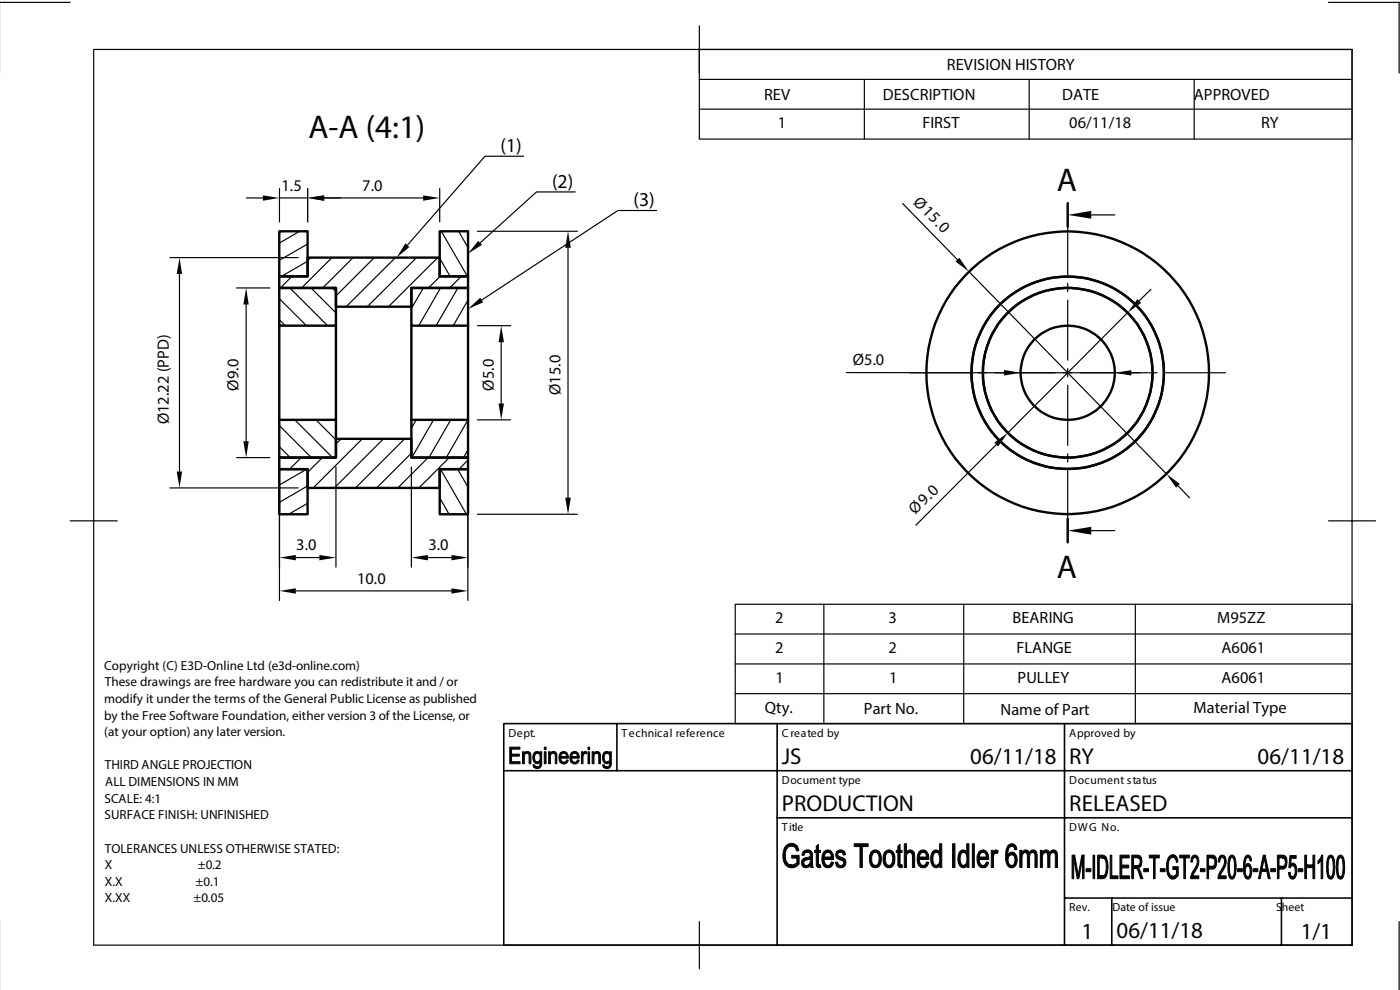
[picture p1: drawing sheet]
<svg xmlns="http://www.w3.org/2000/svg" width="297mm" height="210mm" viewBox="0 0 297 210" stroke-linecap="round" stroke-linejoin="round" font-family="sans-serif">
<!-- layer: Layer 1 -->
<g fill="none" stroke="#050504" stroke-width=".51">
<path d="M59.2 58.6h6.1v-4h28v4h6v2.5h-12v4h-16v-4h-12.1zM59.2 49.1h6.1v9.5h-6.1zM93.3 49.1h6v9.5h-6zM59.2 69.1v20M59.2 61.1h12.1v8h-12.1zM71.3 69.1v20M87.3 69.1v20M87.3 61.1h12v8h-12zM99.3 69.1v20M59.2 97.1h12.1v-4h16v4h12v2.4h-6v4h-28v-4h-6.1zM59.2 89.1h12.1v8h-12.1zM59.2 99.5h6.1v9.6h-6.1z"/>
<path d="M87.3 89.1h12v8h-12zM93.3 99.5h6v9.6h-6z"/>
<circle cx="226.5" cy="79.1" r="20.4"/>
<circle cx="226.5" cy="79.1" r="18"/>
<circle cx="226.5" cy="79.1" r="10"/>
<circle cx="226.5" cy="79.1" r="30"/>
</g>
<path d="M-.1 .5h15M19.9 10.5h266.9v190h-266.9zM148.4 5.5v10M281.8 .5h15v15M14.9 110.5h10M281.8 110.5h10M148.4 195.5v10M296.8 195.5v14.6" fill="none" stroke="#050504" stroke-width=".25"/>
<path d="M106.9 153.5h179.9v47h-179.9zM130.9 153.5v10M164.9 153.5v47M225.8 153.5v47M106.9 163.5h179.9M164.9 173.5h121.9M225.8 190.5h61M235.9 190.5v10M271.8 190.5v10" fill="none" stroke="#050504" stroke-width=".34"/>
<path d="M229.5 181.4h.5l-.4 .8-.7 4.2h-.4z" fill-rule="evenodd" fill="#050504"/>
<path d="M229.5 181.4h.5l-.4 .8-.7 4.2h-.4zM230 181.4v5h-.4v-4.2z" fill="none" stroke="#050504" stroke-width=".21"/>
<path d="M229.8 181.4v5" fill="none" stroke="#050504" stroke-width=".34"/>
<path d="M227.4 181.4h.6l-.2 .8v4.2h-.4z" fill-rule="evenodd" fill="#050504"/>
<path d="M227.4 181.4h.6l-.2 .8v4.2h-.4z" fill="none" stroke="#050504" stroke-width=".21"/>
<path d="M228 181.4l.7 4.3-.2 .7-.7-4.2z" fill-rule="evenodd" fill="#050504"/>
<path d="M228 181.4l.7 4.3-.2 .7-.7-4.2zM231.9 181.4h.3v5h-.3z" fill="none" stroke="#050504" stroke-width=".21"/>
<path d="M230.4 184.3h1v.6h-1z" fill-rule="evenodd" fill="#050504" stroke="#050504" stroke-width=".21"/>
<path d="M232.1 181.4v5" fill="none" stroke="#050504" stroke-width=".34"/>
<path d="M233.7 182l1-.1 .4 1.6-.1 1.2-.2 1-.1 .1h-1.5h.5a.94 .94 0 0 0 .9-1.2l.1-.6a1.84 1.84 0 0 0-.7-2z" fill-rule="evenodd" fill="#050504"/>
<path d="M233.7 182l1-.1 .4 1.6-.1 1.2-.2 1-.1 .1h-1.5h.5a.94 .94 0 0 0 .9-1.2l.1-.6a1.84 1.84 0 0 0-.7-2z" fill="none" stroke="#050504" stroke-width=".21"/>
<path d="M232.9 181.4h1.3l.5 .5-1.5 .1v3.8h1.5l-.2 .3-.5 .3h-1.1z" fill-rule="evenodd" fill="#050504"/>
<path d="M232.9 181.4h1.3l.5 .5-1.5 .1v3.8h1.5l-.2 .3-.5 .3h-1.1z" fill="none" stroke="#050504" stroke-width=".21"/>
<path d="M235.5 181.4h.4v4.4h1.3v.6h-1.7z" fill-rule="evenodd" fill="#050504"/>
<path d="M235.5 181.4h.4v4.4h1.3v.6h-1.7z" fill="none" stroke="#050504" stroke-width=".21"/>
<path d="M237.6 181.4h1.9v.6h-1.5v1.5h1.5v.6h-1.5v1.7h1.6v.6h-2z" fill-rule="evenodd" fill="#050504"/>
<path d="M237.6 181.4h1.9v.6h-1.5v1.5h1.5v.6h-1.5v1.7h1.6v.6h-2z" fill="none" stroke="#050504" stroke-width=".21"/>
<path d="M240.9 184.2l.6-.1 .2 .3 .8 2h-.5l-.3-1a1.2 1.2 0 0 0-.8-1.2z" fill-rule="evenodd" fill="#050504"/>
<path d="M240.9 184.2l.6-.1 .2 .3 .8 2h-.5l-.3-1a1.2 1.2 0 0 0-.8-1.2z" fill="none" stroke="#050504" stroke-width=".21"/>
<path d="M241.3 181.9h.8l.2 1-.2 .7h-1.6h.7a.87 .87 0 0 0 .7-.8 .87 .87 0 0 0-.6-.9z" fill-rule="evenodd" fill="#050504"/>
<path d="M241.3 181.9h.8l.2 1-.2 .7h-1.6h.7a.87 .87 0 0 0 .7-.8 .87 .87 0 0 0-.6-.9z" fill="none" stroke="#050504" stroke-width=".21"/>
<path d="M240.1 181.4h1.5l.5 .5h-1.6v1.7h1.6l-.6 .5-1 .1v2.2h-.4z" fill-rule="evenodd" fill="#050504"/>
<path d="M240.1 181.4h1.5l.5 .5h-1.6v1.7h1.6l-.6 .5-1 .1v2.2h-.4z" fill="none" stroke="#050504" stroke-width=".21"/>
<path d="M242.6 184.3h1v.6h-1z" fill-rule="evenodd" fill="#050504" stroke="#050504" stroke-width=".21"/>
<path d="M243.8 181.4h2.1v.6h-.9v4.4h-.3v-4.4h-.9z" fill-rule="evenodd" fill="#050504"/>
<path d="M243.8 181.4h2.1v.6h-.9v4.4h-.3v-4.4h-.9z" fill="none" stroke="#050504" stroke-width=".21"/>
<path d="M246.1 184.3h1.1v.6h-1.1z" fill-rule="evenodd" fill="#050504" stroke="#050504" stroke-width=".21"/>
<path d="M248.8 183.8h1.2l-.1 2a1.08 1.08 0 0 1-1 .7 1.08 1.08 0 0 1-1-.6l1.2-.1 .5-.4v-1h-.8z" fill-rule="evenodd" fill="#050504"/>
<path d="M248.8 183.8h1.2l-.1 2a1.08 1.08 0 0 1-1 .7 1.08 1.08 0 0 1-1-.6l1.2-.1 .5-.4v-1h-.8z" fill="none" stroke="#050504" stroke-width=".21"/>
<path d="M248.8 181.9h.8l.3 .9-.3 .2-.3-.9z" fill-rule="evenodd" fill="#050504"/>
<path d="M248.8 181.9h.8l.3 .9-.3 .2-.3-.9z" fill="none" stroke="#050504" stroke-width=".21"/>
<path d="M248.1 181.6a.93 .93 0 0 1 1.5 .3h-.8a1.7 1.7 0 0 0-1 2 1.68 1.68 0 0 0 1 2h-.9l-.4-1v-1.8z" fill-rule="evenodd" fill="#050504"/>
<path d="M248.1 181.6a.93 .93 0 0 1 1.5 .3h-.8a1.7 1.7 0 0 0-1 2 1.68 1.68 0 0 0 1 2h-.9l-.4-1v-1.8z" fill="none" stroke="#050504" stroke-width=".21"/>
<path d="M250.3 181.4h2.1v.6h-.9v4.4h-.4v-4.4h-.8z" fill-rule="evenodd" fill="#050504"/>
<path d="M250.3 181.4h2.1v.6h-.9v4.4h-.4v-4.4h-.8z" fill="none" stroke="#050504" stroke-width=".21"/>
<path d="M253.5 181.9h.6a4 4 0 0 1-.9 3.6l-.2 .3h1.3v.6h-1.7l.2-1.2 .8-1.3a1.55 1.55 0 0 0 0-2z" fill-rule="evenodd" fill="#050504"/>
<path d="M253.5 181.9h.6a4 4 0 0 1-.9 3.6l-.2 .3h1.3v.6h-1.7l.2-1.2 .8-1.3a1.55 1.55 0 0 0 0-2z" fill="none" stroke="#050504" stroke-width=".21"/>
<path d="M253 181.5a.71 .71 0 0 1 1.1 .4h-.8l-.3 .5v.5l-.4-.1 .1-.6z" fill-rule="evenodd" fill="#050504"/>
<path d="M253 181.5a.71 .71 0 0 1 1.1 .4h-.8l-.3 .5v.5l-.4-.1 .1-.6z" fill="none" stroke="#050504" stroke-width=".21"/>
<path d="M254.7 184.3h.9v.6h-.9z" fill-rule="evenodd" fill="#050504" stroke="#050504" stroke-width=".21"/>
<path d="M257.1 182l.9-.1 .1 .5-.2 1.4h-1.5h.7a.95 .95 0 0 0 .7-.9 .95 .95 0 0 0-.6-.9z" fill-rule="evenodd" fill="#050504"/>
<path d="M257.1 182l.9-.1 .1 .5-.2 1.4h-1.5h.7a.95 .95 0 0 0 .7-.9 .95 .95 0 0 0-.6-.9z" fill="none" stroke="#050504" stroke-width=".21"/>
<path d="M256.1 181.4h1.2l.4 .2 .3 .3-1.6 .1v1.8h1.5l-.4 .5-1.1 .1v2h-.3z" fill-rule="evenodd" fill="#050504"/>
<path d="M256.1 181.4h1.2l.4 .2 .3 .3-1.6 .1v1.8h1.5l-.4 .5-1.1 .1v2h-.3z" fill="none" stroke="#050504" stroke-width=".21"/>
<path d="M259.3 181.9h.6a4 4 0 0 1-.9 3.6l-.2 .3h1.3v.6h-1.7l.2-1 .8-1.5a1.55 1.55 0 0 0 0-2z" fill-rule="evenodd" fill="#050504"/>
<path d="M259.3 181.9h.6a4 4 0 0 1-.9 3.6l-.2 .3h1.3v.6h-1.7l.2-1 .8-1.5a1.55 1.55 0 0 0 0-2z" fill="none" stroke="#050504" stroke-width=".21"/>
<path d="M258.8 181.5a.71 .71 0 0 1 1.1 .4h-.8l-.3 1-.4-.1 .1-.6z" fill-rule="evenodd" fill="#050504"/>
<path d="M258.8 181.5a.71 .71 0 0 1 1.1 .4h-.8l-.3 1-.4-.1 .1-.6z" fill="none" stroke="#050504" stroke-width=".21"/>
<path d="M261.3 181.9l.7 .1 .2 1.3v1.5a1.66 1.66 0 0 1-.8 1.7l-.5-.2-.1-.3h.5a1.77 1.77 0 0 0 .6-1.8v-.5a2.46 2.46 0 0 0-.4-1.8z" fill-rule="evenodd" fill="#050504"/>
<path d="M261.3 181.9l.7 .1 .2 1.3v1.5a1.66 1.66 0 0 1-.8 1.7l-.5-.2-.1-.3h.5a1.77 1.77 0 0 0 .6-1.8v-.5a2.46 2.46 0 0 0-.4-1.8z" fill="none" stroke="#050504" stroke-width=".21"/>
<path d="M261 181.5l.5-.1 .4 .5h-.6a1.97 1.97 0 0 0-.5 2 2.66 2.66 0 0 0 .5 2.1h-.5l-.3-1.3v-2l.3-.9z" fill-rule="evenodd" fill="#050504"/>
<path d="M261 181.5l.5-.1 .4 .5h-.6a1.97 1.97 0 0 0-.5 2 2.66 2.66 0 0 0 .5 2.1h-.5l-.3-1.3v-2l.3-.9z" fill="none" stroke="#050504" stroke-width=".21"/>
<path d="M262.5 184.3h1v.6h-1z" fill-rule="evenodd" fill="#050504" stroke="#050504" stroke-width=".21"/>
<path d="M264.7 183.7l.6-.1 .2 .7v.9l-.2 .8h-.6a1.67 1.67 0 0 0 .3-2.1z" fill-rule="evenodd" fill="#050504"/>
<path d="M264.7 183.7l.6-.1 .2 .7v.9l-.2 .8h-.6a1.67 1.67 0 0 0 .3-2.1z" fill="none" stroke="#050504" stroke-width=".21"/>
<path d="M264.4 183.3l.5-.1 .4 .4-1.2 .2z" fill-rule="evenodd" fill="#050504"/>
<path d="M264.4 183.3l.5-.1 .4 .4-1.2 .2z" fill="none" stroke="#050504" stroke-width=".21"/>
<path d="M264.1 181.9h.6a1.48 1.48 0 0 0-.6 1.5v.4h.3a1.7 1.7 0 0 0 .2 2.2h.7a.7 .7 0 0 1-.8 .5 .7 .7 0 0 1-.5-.7l-.2-2.5z" fill-rule="evenodd" fill="#050504"/>
<path d="M264.1 181.9h.6a1.48 1.48 0 0 0-.6 1.5v.4h.3a1.7 1.7 0 0 0 .2 2.2h.7a.7 .7 0 0 1-.8 .5 .7 .7 0 0 1-.5-.7l-.2-2.5z" fill="none" stroke="#050504" stroke-width=".21"/>
<path d="M264.4 181.5a.81 .81 0 0 1 .9 .1 .81 .81 0 0 1 .2 .9l-.3 .2-.1-.5-.3-.3h-.7z" fill-rule="evenodd" fill="#050504"/>
<path d="M264.4 181.5a.81 .81 0 0 1 .9 .1 .81 .81 0 0 1 .2 .9l-.3 .2-.1-.5-.3-.3h-.7z" fill="none" stroke="#050504" stroke-width=".21"/>
<path d="M265.8 184.3h1v.6h-1z" fill-rule="evenodd" fill="#050504" stroke="#050504" stroke-width=".21"/>
<path d="M268 181.4h.4l-.7 3 1.1 .5h-1.2l-.2 1.5h-.4z" fill-rule="evenodd" fill="#050504"/>
<path d="M268 181.4h.4l-.7 3 1.1 .5h-1.2l-.2 1.5h-.4z" fill="none" stroke="#050504" stroke-width=".21"/>
<path d="M268.4 181.4l1.1 5h-.5l-.2-1.5-1.1-.5h.9l-.4-2.5z" fill-rule="evenodd" fill="#050504"/>
<path d="M268.4 181.4l1.1 5h-.5l-.2-1.5-1.1-.5h.9l-.4-2.5z" fill="none" stroke="#050504" stroke-width=".21"/>
<path d="M269.6 184.3h1v.6h-1z" fill-rule="evenodd" fill="#050504" stroke="#050504" stroke-width=".21"/>
<path d="M272 182l.9-.1 .1 .6-.1 1.3h-1.6h.7a.99 .99 0 0 0 .7-.8 .99 .99 0 0 0-.3-1z" fill-rule="evenodd" fill="#050504"/>
<path d="M272 182l.9-.1 .1 .6-.1 1.3h-1.6h.7a.99 .99 0 0 0 .7-.8 .99 .99 0 0 0-.3-1z" fill="none" stroke="#050504" stroke-width=".21"/>
<path d="M271 181.4h1.3l.4 .2 .2 .3-1.6 .1v1.8h1.6l-.5 .5-1.1 .1v2h-.3z" fill-rule="evenodd" fill="#050504"/>
<path d="M271 181.4h1.3l.4 .2 .2 .3-1.6 .1v1.8h1.6l-.5 .5-1.1 .1v2h-.3z" fill="none" stroke="#050504" stroke-width=".21"/>
<path d="M273.3 185.1l.4-.1 .1 .6 .2 .3 .8 .1a.72 .72 0 0 1-.8 .5 .72 .72 0 0 1-.5-.8z" fill-rule="evenodd" fill="#050504"/>
<path d="M273.3 185.1l.4-.1 .1 .6 .2 .3 .8 .1a.72 .72 0 0 1-.8 .5 .72 .72 0 0 1-.5-.8z" fill="none" stroke="#050504" stroke-width=".21"/>
<path d="M274.2 183.6h.7l.2 .8-.2 1.4-.1 .2h-.6a1.51 1.51 0 0 0 .4-2z" fill-rule="evenodd" fill="#050504"/>
<path d="M274.2 183.6h.7l.2 .8-.2 1.4-.1 .2h-.6a1.51 1.51 0 0 0 .4-2z" fill="none" stroke="#050504" stroke-width=".21"/>
<path d="M273.8 183.3l.6-.2 .4 .3z" fill="#050504"/>
<path d="M273.8 183.3l.6-.2 .4 .3z" fill="none" stroke="#050504" stroke-width=".21"/>
<path d="M273.7 181.5h1.3v.6h-1.1l-.1 1.3h1l.1 .2h-.9l-.3 .5-.3-.1z" fill-rule="evenodd" fill="#050504"/>
<path d="M273.7 181.5h1.3v.6h-1.1l-.1 1.3h1l.1 .2h-.9l-.3 .5-.3-.1z" fill="none" stroke="#050504" stroke-width=".21"/>
<path d="M275.4 184.3h1v.6h-1z" fill-rule="evenodd" fill="#050504" stroke="#050504" stroke-width=".21"/>
<path d="M278.5 181.4h.4v5h-.4v-2.3l-1.3-.6h1.3z" fill-rule="evenodd" fill="#050504"/>
<path d="M278.5 181.4h.4v5h-.4v-2.3l-1.3-.6h1.3z" fill="none" stroke="#050504" stroke-width=".21"/>
<path d="M276.8 181.4h.4v2.1l1.3 .6h-1.3v2.3h-.4z" fill-rule="evenodd" fill="#050504"/>
<path d="M276.8 181.4h.4v2.1l1.3 .6h-1.3v2.3h-.4z" fill="none" stroke="#050504" stroke-width=".21"/>
<path d="M279.6 182.6l.2-.2 .5 .1-.7 .7z" fill-rule="evenodd" fill="#050504"/>
<path d="M279.6 182.6l.2-.2 .5 .1-.7 .7z" fill="none" stroke="#050504" stroke-width=".21"/>
<path d="M280.4 181.4h.2v5h-.3v-3.9l-.5-.1z" fill-rule="evenodd" fill="#050504"/>
<path d="M280.4 181.4h.2v5h-.3v-3.9l-.5-.1z" fill="none" stroke="#050504" stroke-width=".21"/>
<path d="M282.3 181.9h.6l.2 .5v2.3a1.91 1.91 0 0 1-.7 1.8h-.3l-.4-.5h.6a1.77 1.77 0 0 0 .6-1.8v-.5a2.09 2.09 0 0 0-.6-1.8z" fill-rule="evenodd" fill="#050504"/>
<path d="M282.3 181.9h.6l.2 .5v2.3a1.91 1.91 0 0 1-.7 1.8h-.3l-.4-.5h.6a1.77 1.77 0 0 0 .6-1.8v-.5a2.09 2.09 0 0 0-.6-1.8z" fill="none" stroke="#050504" stroke-width=".21"/>
<path d="M281.9 181.5l.6-.1 .4 .5h-.6a1.98 1.98 0 0 0-.6 1.9v.3a2.09 2.09 0 0 0 .6 1.9h-.6l-.2-1.1v-2z" fill-rule="evenodd" fill="#050504"/>
<path d="M281.9 181.5l.6-.1 .4 .5h-.6a1.98 1.98 0 0 0-.6 1.9v.3a2.09 2.09 0 0 0 .6 1.9h-.6l-.2-1.1v-2z" fill="none" stroke="#050504" stroke-width=".21"/>
<path d="M284.4 181.9h.6l.1 .5 .1 2.3a1.91 1.91 0 0 1-.7 1.8h-.3l-.4-.5h.6a1.77 1.77 0 0 0 .5-1.8v-.5a2.09 2.09 0 0 0-.5-1.8z" fill-rule="evenodd" fill="#050504"/>
<path d="M284.4 181.9h.6l.1 .5 .1 2.3a1.91 1.91 0 0 1-.7 1.8h-.3l-.4-.5h.6a1.77 1.77 0 0 0 .5-1.8v-.5a2.09 2.09 0 0 0-.5-1.8z" fill="none" stroke="#050504" stroke-width=".21"/>
<path d="M284 181.5l.5-.1 .5 .5h-.6a1.98 1.98 0 0 0-.6 1.9v.3a1.92 1.92 0 0 0 .6 1.9h-.6l-.3-1.1 .1-2.2z" fill-rule="evenodd" fill="#050504"/>
<path d="M284 181.5l.5-.1 .5 .5h-.6a1.98 1.98 0 0 0-.6 1.9v.3a1.92 1.92 0 0 0 .6 1.9h-.6l-.3-1.1 .1-2.2z" fill="none" stroke="#050504" stroke-width=".21"/>
<path d="M168 181.4h1.5v1.9l-.1 .2a1.84 1.84 0 0 1-2.7 .1l1.6-.1 .8-.5v-1h-1.1z" fill-rule="evenodd" fill="#050504"/>
<path d="M168 181.4h1.5v1.9l-.1 .2a1.84 1.84 0 0 1-2.7 .1l1.6-.1 .8-.5v-1h-1.1z" fill="none" stroke="#050504" stroke-width=".21"/>
<path d="M168 179.5l1.1-.1 .4 1-.5 .1-.5-.9z" fill-rule="evenodd" fill="#050504"/>
<path d="M168 179.5l1.1-.1 .4 1-.5 .1-.5-.9z" fill="none" stroke="#050504" stroke-width=".21"/>
<path d="M166.7 179.4a1.59 1.59 0 0 1 2.4 0l-1.1 .1a1.6 1.6 0 0 0-1.4 2 1.56 1.56 0 0 0 1.4 2l-1.3 .1a3.7 3.7 0 0 1 0-4.2z" fill-rule="evenodd" fill="#050504"/>
<path d="M166.7 179.4a1.59 1.59 0 0 1 2.4 0l-1.1 .1a1.6 1.6 0 0 0-1.4 2 1.56 1.56 0 0 0 1.4 2l-1.3 .1a3.7 3.7 0 0 1 0-4.2z" fill="none" stroke="#050504" stroke-width=".21"/>
<path d="M171 183.6h.9z" fill="#050504"/>
<path d="M171 183.6h.9z" fill="none" stroke="#050504" stroke-width=".21"/>
<path d="M170.5 182.1l1.4 .1-.6 .2a.63 .63 0 0 0-.8 .4 .63 .63 0 0 0 .5 .8h.9a1.06 1.06 0 0 1-1.7 .1 1.06 1.06 0 0 1 .3-1.6z" fill-rule="evenodd" fill="#050504"/>
<path d="M170.5 182.1l1.4 .1-.6 .2a.63 .63 0 0 0-.8 .4 .63 .63 0 0 0 .5 .8h.9a1.06 1.06 0 0 1-1.7 .1 1.06 1.06 0 0 1 .3-1.6z" fill="none" stroke="#050504" stroke-width=".21"/>
<path d="M170.2 180.9l1.1-.1a.72 .72 0 0 0-.8 .7l-.4-.1z" fill-rule="evenodd" fill="#050504"/>
<path d="M170.2 180.9l1.1-.1a.72 .72 0 0 0-.8 .7l-.4-.1z" fill="none" stroke="#050504" stroke-width=".21"/>
<path d="M170.4 180.7a1.14 1.14 0 0 1 1.3-.3 1.14 1.14 0 0 1 .7 1.2v1.7l.1 .7h-.5l-.1-.4h-.5l.5-.6v-.8l-1.4-.1 .7-.2a.56 .56 0 0 0 .7-.5 .56 .56 0 0 0-.6-.6h-1z" fill-rule="evenodd" fill="#050504"/>
<path d="M170.4 180.7a1.14 1.14 0 0 1 1.3-.3 1.14 1.14 0 0 1 .7 1.2v1.7l.1 .7h-.5l-.1-.4h-.5l.5-.6v-.8l-1.4-.1 .7-.2a.56 .56 0 0 0 .7-.5 .56 .56 0 0 0-.6-.6h-1z" fill="none" stroke="#050504" stroke-width=".21"/>
<path d="M173.2 183.5h.9v.5h-.6z" fill-rule="evenodd" fill="#050504"/>
<path d="M173.2 183.5h.9v.5h-.6z" fill="none" stroke="#050504" stroke-width=".21"/>
<path d="M173.2 179.5l.4-.4v1.3h.5v.4h-.5v2.5l.3 .2h-.7v-2.7h-.4v-.4h.4z" fill-rule="evenodd" fill="#050504"/>
<path d="M173.2 179.5l.4-.4v1.3h.5v.4h-.5v2.5l.3 .2h-.7v-2.7h-.4v-.4h.4z" fill="none" stroke="#050504" stroke-width=".21"/>
<path d="M174.7 183.6h1.2l.4-.8 .5 .1a1.18 1.18 0 0 1-.8 1.1 1.18 1.18 0 0 1-1.3-.4z" fill-rule="evenodd" fill="#050504"/>
<path d="M174.7 183.6h1.2l.4-.8 .5 .1a1.18 1.18 0 0 1-.8 1.1 1.18 1.18 0 0 1-1.3-.4z" fill="none" stroke="#050504" stroke-width=".21"/>
<path d="M174.7 180.8h.9l-.6 .4-.1 .7h1.9v.4h-2l.3 1 .6 .3h-1a2.81 2.81 0 0 1 0-2.8z" fill-rule="evenodd" fill="#050504"/>
<path d="M174.7 180.8h.9l-.6 .4-.1 .7h1.9v.4h-2l.3 1 .6 .3h-1a2.81 2.81 0 0 1 0-2.8z" fill="none" stroke="#050504" stroke-width=".21"/>
<path d="M175 180.5a1.2 1.2 0 0 1 1.3 0 1.2 1.2 0 0 1 .5 1.2v.2h-1.9h1.5l-.2-.8-.2-.2-1.3-.1z" fill-rule="evenodd" fill="#050504"/>
<path d="M175 180.5a1.2 1.2 0 0 1 1.3 0 1.2 1.2 0 0 1 .5 1.2v.2h-1.9h1.5l-.2-.8-.2-.2-1.3-.1z" fill="none" stroke="#050504" stroke-width=".21"/>
<path d="M177.2 182.9l.5-.1v.3a.58 .58 0 0 0 .7 .5h-1z" fill-rule="evenodd" fill="#050504"/>
<path d="M177.2 182.9l.5-.1v.3a.58 .58 0 0 0 .7 .5h-1z" fill="none" stroke="#050504" stroke-width=".21"/>
<path d="M177.4 180.8h.9a.48 .48 0 0 0-.6 .4 .48 .48 0 0 0 .5 .5 1.2 1.2 0 0 1 1.2 .9 1.2 1.2 0 0 1-.5 1.3 1.1 1.1 0 0 1-1.5-.3h1a.6 .6 0 0 0 .6-.7 .6 .6 0 0 0-.8-.5 1.09 1.09 0 0 1-.8-1.6z" fill-rule="evenodd" fill="#050504"/>
<path d="M177.4 180.8h.9a.48 .48 0 0 0-.6 .4 .48 .48 0 0 0 .5 .5 1.2 1.2 0 0 1 1.2 .9 1.2 1.2 0 0 1-.5 1.3 1.1 1.1 0 0 1-1.5-.3h1a.6 .6 0 0 0 .6-.7 .6 .6 0 0 0-.8-.5 1.09 1.09 0 0 1-.8-1.6z" fill="none" stroke="#050504" stroke-width=".21"/>
<path d="M177.7 180.5a1.07 1.07 0 0 1 1.6 .8l-.4 .1a.58 .58 0 0 0-.6-.6h-.9z" fill-rule="evenodd" fill="#050504"/>
<path d="M177.7 180.5a1.07 1.07 0 0 1 1.6 .8l-.4 .1a.58 .58 0 0 0-.6-.6h-.9z" fill="none" stroke="#050504" stroke-width=".21"/>
<path d="M181.2 179h3v.6h-1.3v4.4h-.5v-4.4h-1.2z" fill-rule="evenodd" fill="#050504"/>
<path d="M181.2 179h3v.6h-1.3v4.4h-.5v-4.4h-1.2z" fill="none" stroke="#050504" stroke-width=".21"/>
<path d="M184.8 180.8h.9a1.49 1.49 0 0 0-.7 2l.3 .6 .4 .2h-.9a2.89 2.89 0 0 1 0-2.8z" fill-rule="evenodd" fill="#050504"/>
<path d="M184.8 180.8h.9a1.49 1.49 0 0 0-.7 2l.3 .6 .4 .2h-.9a2.89 2.89 0 0 1 0-2.8z" fill="none" stroke="#050504" stroke-width=".21"/>
<path d="M184.8 180.8a1.25 1.25 0 0 1 1.5-.3 1.25 1.25 0 0 1 .7 1.4 1.72 1.72 0 0 1-1.3 2.2l-.5-.1-.4-.4h.9a1.56 1.56 0 0 0 .7-2.2l-.5-.6z" fill-rule="evenodd" fill="#050504"/>
<path d="M184.8 180.8a1.25 1.25 0 0 1 1.5-.3 1.25 1.25 0 0 1 .7 1.4 1.72 1.72 0 0 1-1.3 2.2l-.5-.1-.4-.4h.9a1.56 1.56 0 0 0 .7-2.2l-.5-.6z" fill="none" stroke="#050504" stroke-width=".21"/>
<path d="M187.7 180.8h.9a1.5 1.5 0 0 0-.7 2l.2 .5 .5 .3h-.9a3 3 0 0 1 0-2.8z" fill-rule="evenodd" fill="#050504"/>
<path d="M187.7 180.8h.9a1.5 1.5 0 0 0-.7 2l.2 .5 .5 .3h-.9a3 3 0 0 1 0-2.8z" fill="none" stroke="#050504" stroke-width=".21"/>
<path d="M187.7 180.7a1.27 1.27 0 0 1 1.6-.2 1.27 1.27 0 0 1 .5 1.5 1.58 1.58 0 0 1-1.4 2.1l-.7-.5h.9a1.65 1.65 0 0 0 .6-2.4l-.5-.4z" fill-rule="evenodd" fill="#050504"/>
<path d="M187.7 180.7a1.27 1.27 0 0 1 1.6-.2 1.27 1.27 0 0 1 .5 1.5 1.58 1.58 0 0 1-1.4 2.1l-.7-.5h.9a1.65 1.65 0 0 0 .6-2.4l-.5-.4z" fill="none" stroke="#050504" stroke-width=".21"/>
<path d="M190.5 183.5h.9l.1 .5h-.7z" fill-rule="evenodd" fill="#050504"/>
<path d="M190.5 183.5h.9l.1 .5h-.7z" fill="none" stroke="#050504" stroke-width=".21"/>
<path d="M190.5 179.5l.4-.4v1.3h.5v.4h-.5v2.5l.3 .2h-.7v-2.7h-.4v-.4h.4z" fill-rule="evenodd" fill="#050504"/>
<path d="M190.5 179.5l.4-.4v1.3h.5v.4h-.5v2.5l.3 .2h-.7v-2.7h-.4v-.4h.4z" fill="none" stroke="#050504" stroke-width=".21"/>
<path d="M193 180.8h.9l.1 3.2h-.4l-.1-2.7-.2-.4z" fill-rule="evenodd" fill="#050504"/>
<path d="M193 180.8h.9l.1 3.2h-.4l-.1-2.7-.2-.4z" fill="none" stroke="#050504" stroke-width=".21"/>
<path d="M192.3 180.7a.92 .92 0 0 1 1.6 .1h-1.6z" fill-rule="evenodd" fill="#050504"/>
<path d="M192.3 180.7a.92 .92 0 0 1 1.6 .1h-1.6z" fill="none" stroke="#050504" stroke-width=".21"/>
<path d="M191.8 179h.5v1.8h1.6h-1.1l-.4 .4-.1 2.8h-.5z" fill-rule="evenodd" fill="#050504"/>
<path d="M191.8 179h.5v1.8h1.6h-1.1l-.4 .4-.1 2.8h-.5z" fill="none" stroke="#050504" stroke-width=".21"/>
<path d="M194.9 183.6h1.2l.5-.8 .4 .1a1.18 1.18 0 0 1-.8 1.1 1.18 1.18 0 0 1-1.3-.4z" fill-rule="evenodd" fill="#050504"/>
<path d="M194.9 183.6h1.2l.5-.8 .4 .1a1.18 1.18 0 0 1-.8 1.1 1.18 1.18 0 0 1-1.3-.4z" fill="none" stroke="#050504" stroke-width=".21"/>
<path d="M194.9 180.8h.9l-.6 .4-.1 .7h1.9v.4h-1.9l.2 .9 .6 .4h-1a2.81 2.81 0 0 1 0-2.8z" fill-rule="evenodd" fill="#050504"/>
<path d="M194.9 180.8h.9l-.6 .4-.1 .7h1.9v.4h-1.9l.2 .9 .6 .4h-1a2.81 2.81 0 0 1 0-2.8z" fill="none" stroke="#050504" stroke-width=".21"/>
<path d="M195.2 180.5a1.2 1.2 0 0 1 1.3 0 1.2 1.2 0 0 1 .5 1.2v.2h-1.9h1.5l-.2-.8-.2-.2-1.3-.1z" fill-rule="evenodd" fill="#050504"/>
<path d="M195.2 180.5a1.2 1.2 0 0 1 1.3 0 1.2 1.2 0 0 1 .5 1.2v.2h-1.9h1.5l-.2-.8-.2-.2-1.3-.1z" fill="none" stroke="#050504" stroke-width=".21"/>
<path d="M197.8 183.6h1.6a.91 .91 0 0 1-1.6 0z" fill-rule="evenodd" fill="#050504"/>
<path d="M197.8 183.6h1.6a.91 .91 0 0 1-1.6 0z" fill="none" stroke="#050504" stroke-width=".21"/>
<path d="M197.9 180.5a.85 .85 0 0 1 1.4 .3h-.7a1.75 1.75 0 0 0-.6 2.2l.4 .5 .2 .1h-.8l-.2-.4a3 3 0 0 1 .3-2.7z" fill-rule="evenodd" fill="#050504"/>
<path d="M197.9 180.5a.85 .85 0 0 1 1.4 .3h-.7a1.75 1.75 0 0 0-.6 2.2l.4 .5 .2 .1h-.8l-.2-.4a3 3 0 0 1 .3-2.7z" fill="none" stroke="#050504" stroke-width=".21"/>
<path d="M199.3 179h.5v5h-.4v-.4h-.6a1.88 1.88 0 0 0-.1-2.8h-.1h.7z" fill-rule="evenodd" fill="#050504"/>
<path d="M199.3 179h.5v5h-.4v-.4h-.6a1.88 1.88 0 0 0-.1-2.8h-.1h.7z" fill="none" stroke="#050504" stroke-width=".21"/>
<path d="M202.1 179h.5v5h-.5z" fill-rule="evenodd" fill="#050504" stroke="#050504" stroke-width=".21"/>
<path d="M203.6 183.6h1.5a.87 .87 0 0 1-.7 .5 .87 .87 0 0 1-.8-.5z" fill-rule="evenodd" fill="#050504"/>
<path d="M203.6 183.6h1.5a.87 .87 0 0 1-.7 .5 .87 .87 0 0 1-.8-.5z" fill="none" stroke="#050504" stroke-width=".21"/>
<path d="M203.8 180.5l.6-.2 .4 .1 .3 .4h-.7a1.64 1.64 0 0 0-.6 2.2l.4 .5 .2 .1h-.8a2.89 2.89 0 0 1 .2-3.1z" fill-rule="evenodd" fill="#050504"/>
<path d="M203.8 180.5l.6-.2 .4 .1 .3 .4h-.7a1.64 1.64 0 0 0-.6 2.2l.4 .5 .2 .1h-.8a2.89 2.89 0 0 1 .2-3.1z" fill="none" stroke="#050504" stroke-width=".21"/>
<path d="M205.1 179h.4v5h-.4v-.4h-.5a2 2 0 0 0 0-2.8h-.2h.7z" fill-rule="evenodd" fill="#050504"/>
<path d="M205.1 179h.4v5h-.4v-.4h-.5a2 2 0 0 0 0-2.8h-.2h.7z" fill="none" stroke="#050504" stroke-width=".21"/>
<path d="M206.3 179h.4v5h-.4z" fill-rule="evenodd" fill="#050504" stroke="#050504" stroke-width=".21"/>
<path d="M207.6 183.6h1.2l.5-.8 .4 .1a1.18 1.18 0 0 1-.8 1.1 1.18 1.18 0 0 1-1.3-.4z" fill-rule="evenodd" fill="#050504"/>
<path d="M207.6 183.6h1.2l.5-.8 .4 .1a1.18 1.18 0 0 1-.8 1.1 1.18 1.18 0 0 1-1.3-.4z" fill="none" stroke="#050504" stroke-width=".21"/>
<path d="M207.6 180.8h.9l-.6 .4-.1 .7h1.9v.4h-1.9l.2 .9 .6 .4h-1a2.81 2.81 0 0 1 0-2.8z" fill-rule="evenodd" fill="#050504"/>
<path d="M207.6 180.8h.9l-.6 .4-.1 .7h1.9v.4h-1.9l.2 .9 .6 .4h-1a2.81 2.81 0 0 1 0-2.8z" fill="none" stroke="#050504" stroke-width=".21"/>
<path d="M207.9 180.5a1.2 1.2 0 0 1 1.3 0 1.2 1.2 0 0 1 .5 1.2v.2h-1.9h1.5l-.2-.8-.2-.2-1.3-.1z" fill-rule="evenodd" fill="#050504"/>
<path d="M207.9 180.5a1.2 1.2 0 0 1 1.3 0 1.2 1.2 0 0 1 .5 1.2v.2h-1.9h1.5l-.2-.8-.2-.2-1.3-.1z" fill="none" stroke="#050504" stroke-width=".21"/>
<path d="M210.3 180.4h.4v.5h.6a1.11 1.11 0 0 0-.5 1.2v1.9h-.5z" fill-rule="evenodd" fill="#050504"/>
<path d="M210.3 180.4h.4v.5h.6a1.11 1.11 0 0 0-.5 1.2v1.9h-.5z" fill="none" stroke="#050504" stroke-width=".21"/>
<path d="M211.1 180.3h.3l.4 .2-.2 .6-.9-.2z" fill-rule="evenodd" fill="#050504"/>
<path d="M211.1 180.3h.3l.4 .2-.2 .6-.9-.2z" fill="none" stroke="#050504" stroke-width=".21"/>
<path d="M214.6 181.3l.9-.1a2.24 2.24 0 0 1 0 2.4h-.9a1.27 1.27 0 0 0 .7-1.2 1.27 1.27 0 0 0-.7-1.1z" fill-rule="evenodd" fill="#050504"/>
<path d="M214.6 181.3l.9-.1a2.24 2.24 0 0 1 0 2.4h-.9a1.27 1.27 0 0 0 .7-1.2 1.27 1.27 0 0 0-.7-1.1z" fill="none" stroke="#050504" stroke-width=".21"/>
<path d="M214.1 180.9l.8-.1 .6 .4-1.7 .2z" fill-rule="evenodd" fill="#050504"/>
<path d="M214.1 180.9l.8-.1 .6 .4-1.7 .2z" fill="none" stroke="#050504" stroke-width=".21"/>
<path d="M213.8 179.4l.9 .1a1.69 1.69 0 0 0-.9 1.9h.4a1.37 1.37 0 0 0 .4 2.2h.9a1.13 1.13 0 0 1-1.4 .4 1.13 1.13 0 0 1-.7-1.2l-.1-1.5a2.97 2.97 0 0 1 .5-1.9z" fill-rule="evenodd" fill="#050504"/>
<path d="M213.8 179.4l.9 .1a1.69 1.69 0 0 0-.9 1.9h.4a1.37 1.37 0 0 0 .4 2.2h.9a1.13 1.13 0 0 1-1.4 .4 1.13 1.13 0 0 1-.7-1.2l-.1-1.5a2.97 2.97 0 0 1 .5-1.9z" fill="none" stroke="#050504" stroke-width=".21"/>
<path d="M213.9 179.3a1.06 1.06 0 0 1 1.3-.2 1.06 1.06 0 0 1 .5 1.1h-.5l-.3-.6-1.1-.2z" fill-rule="evenodd" fill="#050504"/>
<path d="M213.9 179.3a1.06 1.06 0 0 1 1.3-.2 1.06 1.06 0 0 1 .5 1.1h-.5l-.3-.6-1.1-.2z" fill="none" stroke="#050504" stroke-width=".21"/>
<path d="M217.8 180.9l1.3-.1-.4 .2-.2 .4-.1 2.6h-.4v-2.7z" fill-rule="evenodd" fill="#050504"/>
<path d="M217.8 180.9l1.3-.1-.4 .2-.2 .4-.1 2.6h-.4v-2.7z" fill="none" stroke="#050504" stroke-width=".21"/>
<path d="M216.8 180.8h.7l-.7 .1z" fill="#050504"/>
<path d="M216.8 180.8h.7l-.7 .1z" fill="none" stroke="#050504" stroke-width=".21"/>
<path d="M216.3 180.4h.5v.5h.4l-.3 .6-.1 2.5h-.5z" fill-rule="evenodd" fill="#050504"/>
<path d="M216.3 180.4h.5v.5h.4l-.3 .6-.1 2.5h-.5z" fill="none" stroke="#050504" stroke-width=".21"/>
<path d="M217.1 180.5l.5-.2a.73 .73 0 0 1 .7 .6l-1.5-.1z" fill-rule="evenodd" fill="#050504"/>
<path d="M217.1 180.5l.5-.2a.73 .73 0 0 1 .7 .6l-1.5-.1z" fill="none" stroke="#050504" stroke-width=".21"/>
<path d="M218.5 180.6a.82 .82 0 0 1 1.1-.2 .82 .82 0 0 1 .4 .9v2.7h-.4v-2.6a.51 .51 0 0 0-.5-.6h-.7z" fill-rule="evenodd" fill="#050504"/>
<path d="M218.5 180.6a.82 .82 0 0 1 1.1-.2 .82 .82 0 0 1 .4 .9v2.7h-.4v-2.6a.51 .51 0 0 0-.5-.6h-.7z" fill="none" stroke="#050504" stroke-width=".21"/>
<path d="M222.1 180.9l1.3-.1-.4 .2-.2 .4-.1 2.6h-.4v-2.7z" fill-rule="evenodd" fill="#050504"/>
<path d="M222.1 180.9l1.3-.1-.4 .2-.2 .4-.1 2.6h-.4v-2.7z" fill="none" stroke="#050504" stroke-width=".21"/>
<path d="M221.2 180.8h.6l-.7 .1z" fill="#050504"/>
<path d="M221.2 180.8h.6l-.7 .1z" fill="none" stroke="#050504" stroke-width=".21"/>
<path d="M220.7 180.4h.4v.5h.4l-.3 .6-.1 2.5h-.4z" fill-rule="evenodd" fill="#050504"/>
<path d="M220.7 180.4h.4v.5h.4l-.3 .6-.1 2.5h-.4z" fill="none" stroke="#050504" stroke-width=".21"/>
<path d="M221.2 180.7a.78 .78 0 0 1 .8-.4 .78 .78 0 0 1 .7 .6z" fill-rule="evenodd" fill="#050504"/>
<path d="M221.2 180.7a.78 .78 0 0 1 .8-.4 .78 .78 0 0 1 .7 .6z" fill="none" stroke="#050504" stroke-width=".21"/>
<path d="M222.9 180.5a.9 .9 0 0 1 1.1 0 .9 .9 0 0 1 .3 1v2.5h-.4l-.1-2.8-.3-.4h-.8z" fill-rule="evenodd" fill="#050504"/>
<path d="M222.9 180.5a.9 .9 0 0 1 1.1 0 .9 .9 0 0 1 .3 1v2.5h-.4l-.1-2.8-.3-.4h-.8z" fill="none" stroke="#050504" stroke-width=".21"/>
<path d="M108.1 158.5h2.2v.4h-1.8v1.1h1.7v.4h-1.7v1.2h1.8v.4h-2.2z" fill-rule="evenodd" fill="#050504"/>
<path d="M108.1 158.5h2.2v.4h-1.8v1.1h1.7v.4h-1.7v1.2h1.8v.4h-2.2z" fill="none" stroke="#050504" stroke-width=".21"/>
<path d="M111.2 159.8h.6z" fill="#050504"/>
<path d="M111.2 159.8h.6z" fill="none" stroke="#050504" stroke-width=".21"/>
<path d="M110.8 159.5h.4v.3h.4l-.4 .5v1.7h-.4z" fill-rule="evenodd" fill="#050504"/>
<path d="M110.8 159.5h.4v.3h.4l-.4 .5v1.7h-.4z" fill="none" stroke="#050504" stroke-width=".21"/>
<path d="M111.4 159.6a.8 .8 0 0 1 .9-.1 .8 .8 0 0 1 .3 .9v1.6h-.4v-1.9l-.2-.3h-.8z" fill-rule="evenodd" fill="#050504"/>
<path d="M111.4 159.6a.8 .8 0 0 1 .9-.1 .8 .8 0 0 1 .3 .9v1.6h-.4v-1.9l-.2-.3h-.8z" fill="none" stroke="#050504" stroke-width=".21"/>
<path d="M113.1 162.2l.4 .1 .1 .3 .3 .1h-.7z" fill-rule="evenodd" fill="#050504"/>
<path d="M113.1 162.2l.4 .1 .1 .3 .3 .1h-.7z" fill="none" stroke="#050504" stroke-width=".21"/>
<path d="M113.2 162.7h.7a.74 .74 0 0 0 .7-1h.3a1 1 0 0 1-.4 1.2 1 1 0 0 1-1.3-.2z" fill-rule="evenodd" fill="#050504"/>
<path d="M113.2 162.7h.7a.74 .74 0 0 0 .7-1h.3a1 1 0 0 1-.4 1.2 1 1 0 0 1-1.3-.2z" fill="none" stroke="#050504" stroke-width=".21"/>
<path d="M113.3 159.7l.7 .1a1.13 1.13 0 0 0-.4 1.7l1.3 .2h-.3a.88 .88 0 0 1-1.1 .2 .88 .88 0 0 1-.4-1v-.6z" fill-rule="evenodd" fill="#050504"/>
<path d="M113.3 159.7l.7 .1a1.13 1.13 0 0 0-.4 1.7l1.3 .2h-.3a.88 .88 0 0 1-1.1 .2 .88 .88 0 0 1-.4-1v-.6z" fill="none" stroke="#050504" stroke-width=".21"/>
<path d="M114.2 159.8h.4v-.3h.3v2.2l-.9-.1a1.05 1.05 0 0 0 .4-1.7z" fill-rule="evenodd" fill="#050504"/>
<path d="M114.2 159.8h.4v-.3h.3v2.2l-.9-.1a1.05 1.05 0 0 0 .4-1.7z" fill="none" stroke="#050504" stroke-width=".21"/>
<path d="M113.5 159.5l.6-.1 .5 .4-1.3-.1z" fill-rule="evenodd" fill="#050504"/>
<path d="M113.5 159.5l.6-.1 .5 .4-1.3-.1z" fill="none" stroke="#050504" stroke-width=".21"/>
<g fill="#050504" stroke="#050504" stroke-width=".21">
<path d="M115.5 159.5h.3v2.5h-.3z" fill-rule="evenodd"/>
<path d="M115.5 158.5h.3v.5h-.3z" fill-rule="evenodd"/>
</g>
<path d="M116.7 159.8h.6z" fill="#050504"/>
<path d="M116.7 159.8h.6z" fill="none" stroke="#050504" stroke-width=".21"/>
<path d="M116.4 159.5h.3v.3h.4l-.3 .5v1.7h-.4z" fill-rule="evenodd" fill="#050504"/>
<path d="M116.4 159.5h.3v.3h.4l-.3 .5v1.7h-.4z" fill="none" stroke="#050504" stroke-width=".21"/>
<path d="M116.9 159.6a.77 .77 0 0 1 .9-.1 .77 .77 0 0 1 .3 .9v1.6h-.3v-1.9l-.3-.3h-.7z" fill-rule="evenodd" fill="#050504"/>
<path d="M116.9 159.6a.77 .77 0 0 1 .9-.1 .77 .77 0 0 1 .3 .9v1.6h-.3v-1.9l-.3-.3h-.7z" fill="none" stroke="#050504" stroke-width=".21"/>
<path d="M118.9 161.7h1l.3-.5h.3a.97 .97 0 0 1-.7 .8 .97 .97 0 0 1-.9-.3z" fill-rule="evenodd" fill="#050504"/>
<path d="M118.9 161.7h1l.3-.5h.3a.97 .97 0 0 1-.7 .8 .97 .97 0 0 1-.9-.3z" fill="none" stroke="#050504" stroke-width=".21"/>
<path d="M118.9 159.8h.7l-.5 .2-.1 .5h1.5l.1 .1v.2h-1.6l.1 .7 .5 .2h-.7a1.99 1.99 0 0 1 0-1.9z" fill-rule="evenodd" fill="#050504"/>
<path d="M118.9 159.8h.7l-.5 .2-.1 .5h1.5l.1 .1v.2h-1.6l.1 .7 .5 .2h-.7a1.99 1.99 0 0 1 0-1.9z" fill="none" stroke="#050504" stroke-width=".21"/>
<path d="M118.9 159.8a.96 .96 0 0 1 1.1-.3 .96 .96 0 0 1 .5 1h-1.5h1.2l-.1-.5-.4-.2z" fill-rule="evenodd" fill="#050504"/>
<path d="M118.9 159.8a.96 .96 0 0 1 1.1-.3 .96 .96 0 0 1 .5 1h-1.5h1.2l-.1-.5-.4-.2z" fill="none" stroke="#050504" stroke-width=".21"/>
<path d="M121.2 161.7h.8l.5-.5h.4a.97 .97 0 0 1-.7 .8 .97 .97 0 0 1-1-.3z" fill-rule="evenodd" fill="#050504"/>
<path d="M121.2 161.7h.8l.5-.5h.4a.97 .97 0 0 1-.7 .8 .97 .97 0 0 1-1-.3z" fill="none" stroke="#050504" stroke-width=".21"/>
<path d="M121.2 159.8h.7l-.4 .1-.2 .6h1.6v.3h-1.6l.2 .7 .4 .2h-.7a1.75 1.75 0 0 1 0-1.9z" fill-rule="evenodd" fill="#050504"/>
<path d="M121.2 159.8h.7l-.4 .1-.2 .6h1.6v.3h-1.6l.2 .7 .4 .2h-.7a1.75 1.75 0 0 1 0-1.9z" fill="none" stroke="#050504" stroke-width=".21"/>
<path d="M121.2 159.7a.98 .98 0 0 1 1.1-.2 .98 .98 0 0 1 .6 1h-1.6h1.2v-.1l-.3-.6z" fill-rule="evenodd" fill="#050504"/>
<path d="M121.2 159.7a.98 .98 0 0 1 1.1-.2 .98 .98 0 0 1 .6 1h-1.6h1.2v-.1l-.3-.6z" fill="none" stroke="#050504" stroke-width=".21"/>
<path d="M123.3 159.5h.3v.3h.5l-.4 .5v1.7h-.4z" fill-rule="evenodd" fill="#050504"/>
<path d="M123.3 159.5h.3v.3h.5l-.4 .5v1.7h-.4z" fill="none" stroke="#050504" stroke-width=".21"/>
<path d="M123.8 159.5h.6v.4l-.8-.1z" fill-rule="evenodd" fill="#050504"/>
<path d="M123.8 159.5h.6v.4l-.8-.1zM124.7 159.5h.4v2.5h-.4z" fill="none" stroke="#050504" stroke-width=".21"/>
<path d="M124.9 159.5v2.5" fill="none" stroke="#050504" stroke-width=".34"/>
<path d="M124.7 158.5h.4v.5h-.4z" fill="#050504"/>
<path d="M124.7 158.5h.4v.5h-.4z" fill="none" stroke="#050504" stroke-width=".21"/>
<path d="M126 159.8h.6z" fill="#050504"/>
<path d="M126 159.8h.6z" fill="none" stroke="#050504" stroke-width=".21"/>
<path d="M125.6 159.5h.4v.3h.3l-.3 .5v1.7h-.4z" fill-rule="evenodd" fill="#050504"/>
<path d="M125.6 159.5h.4v.3h.3l-.3 .5v1.7h-.4z" fill="none" stroke="#050504" stroke-width=".21"/>
<path d="M126.1 159.6a.8 .8 0 0 1 1-.1 .8 .8 0 0 1 .3 .9v1.6h-.4v-1.9l-.2-.3h-.8z" fill-rule="evenodd" fill="#050504"/>
<path d="M126.1 159.6a.8 .8 0 0 1 1-.1 .8 .8 0 0 1 .3 .9v1.6h-.4v-1.9l-.2-.3h-.8z" fill="none" stroke="#050504" stroke-width=".21"/>
<path d="M127.9 162.2l.3 .1 .2 .3 .3 .1h-.7z" fill-rule="evenodd" fill="#050504"/>
<path d="M127.9 162.2l.3 .1 .2 .3 .3 .1h-.7z" fill="none" stroke="#050504" stroke-width=".21"/>
<path d="M128 162.7h.7a.77 .77 0 0 0 .6-1h.4a1 1 0 0 1-.4 1.2 1 1 0 0 1-1.3-.2z" fill-rule="evenodd" fill="#050504"/>
<path d="M128 162.7h.7a.77 .77 0 0 0 .6-1h.4a1 1 0 0 1-.4 1.2 1 1 0 0 1-1.3-.2z" fill="none" stroke="#050504" stroke-width=".21"/>
<path d="M128.1 159.7l.7 .1a1.13 1.13 0 0 0-.4 1.7l1.3 .2h-.4a.88 .88 0 0 1-1 .2 .88 .88 0 0 1-.5-1v-.6z" fill-rule="evenodd" fill="#050504"/>
<path d="M128.1 159.7l.7 .1a1.13 1.13 0 0 0-.4 1.7l1.3 .2h-.4a.88 .88 0 0 1-1 .2 .88 .88 0 0 1-.5-1v-.6z" fill="none" stroke="#050504" stroke-width=".21"/>
<path d="M128.9 159.8h.4v-.3h.4v2.2l-.9-.1a1.05 1.05 0 0 0 .3-1.7z" fill-rule="evenodd" fill="#050504"/>
<path d="M128.9 159.8h.4v-.3h.4v2.2l-.9-.1a1.05 1.05 0 0 0 .3-1.7z" fill="none" stroke="#050504" stroke-width=".21"/>
<path d="M128.3 159.5l.6-.1 .4 .4-1.2-.1z" fill-rule="evenodd" fill="#050504"/>
<path d="M128.3 159.5l.6-.1 .4 .4-1.2-.1z" fill="none" stroke="#050504" stroke-width=".21"/>
<g fill="none" stroke="#050504" stroke-width=".25">
<path d="M61.9 58.6l-2.4 2.5M63.6 49.1l-4.3 2.5M65.3 51.8l-6 3.4M65.3 55.4l-5.6 3.2M65.9 54.6l-.6 .7M70.4 54.6l-6.4 6.5M74.9 54.6l-6.4 6.5M79.4 54.6l-8.1 8.2M83.9 54.6l-10.5 10.5M88.4 54.6l-10.5 10.5M92.9 54.6l-10.5 10.5M93.3 54.8l2.2 3.8"/>
<path d="M93.4 58.6l-2.5 2.5M93.6 49.1l5.6 9.5M97.3 49.1l2 3.4M97.9 58.6l-2.5 2.5M226.5 45.6v12.7M231.5 45.6h5M59.3 67.9l1.2 1.2M59.3 63.4l5.7 5.7M61.5 61.1l8 8M66 61.1l5.3 5.3M70.5 61.1l.8 .8M87.3 64.7l-.4 .4"/>
<path d="M89.8 61.1l-2.5 4.3M93.5 61.1l-4.7 8M97.1 61.1l-4.6 8M99.3 63.7l-3.1 5.4M193 79.1h12.8M207.5 79.1h1.8M211.1 79.1h12.7M225.6 79.1h1.8M226.5 60.1v1.8M226.5 63.7v12.7M226.5 78.2v1.8M229.2 79.1h12.7"/>
<path d="M243.7 79.1h1.8M247.3 79.1h12.7M59.3 94.8l2.3 2.3M59.3 90.3l6.8 6.8M59.4 97.1l-.1 .1M62.5 89.1l8 8M63.9 97.1l-2.5 2.4M65.1 99.5l-5.8 3.4M67 89.1l4.3 4.2M68.4 97.1l-3.1 3.1M72.4 93.1l-1.1 1.1M76.9 93.1l-10.5 10.4"/>
<path d="M81.3 93.1l-10.4 10.4M85.8 93.1l-10.4 10.4M87.3 96.1l-7.4 7.4M88.3 89.1l-1 1.7M90.8 97.1l-6.4 6.4M92 89.1l-4.6 8M93.5 99.5l5.5 9.6M95.3 97.1l-6.4 6.4M95.6 89.1l-4.6 8M97.1 99.5l2.2 3.8M99.3 97.6l-1.9 1.9M99.3 89.1l-4.6 8"/>
<path d="M99.3 95.5l-1 1.6M226.5 81.7v12.8M226.5 96.3v1.7M226.5 99.9v12.7M65.3 103.1l-6 3.4M65.3 106.8l-4.1 2.3M93.3 105.6l2 3.5"/>
</g>
<path d="M226.5 43.1v5M226.5 110.1v5" fill="none" stroke="#050504" stroke-width=".51"/>
<path d="M226.5 45.6l5-.9v1.7z" fill="#050504"/>
<path d="M231.5 112.6h5" fill="none" stroke="#050504" stroke-width=".25"/>
<path d="M226.5 112.6l5-.8v1.6z" fill="#050504"/>
<path d="M179.5 79l33.5 .1M216.5 79.1h20M240 79.1h3.5" fill="none" stroke="#050504" stroke-width=".25"/>
<g fill="#050504">
<path d="M236.5 79.1l3.5-.6v1.2z"/>
<path d="M213 78.5l3.5 .6-3.5 .6z"/>
</g>
<path d="M239.2 66.3l-25.4 25.5M244.2 61.4l-2.5 2.4M211.3 94.3l-17 17.1" fill="none" stroke="#050504" stroke-width=".25"/>
<g fill="#050504">
<path d="M241.3 63.5l.8 .8-2.9 2z"/>
<path d="M210.9 93.9l2.9-2.1-2.1 2.9z"/>
</g>
<path d="M191.5 43.2l11.6 11.9M205.5 57.6l42 42.9M249.9 103.1l2.4 2.5" fill="none" stroke="#050504" stroke-width=".25"/>
<g fill="#050504">
<path d="M247.5 100.5l2.8 2.2-.8 .8z"/>
<path d="M202.7 55.5l.8-.8 2 2.9z"/>
</g>
<path d="M59.3 40v7.1M65.3 40v7.1M52.3 42h3.5M59.3 42h6M68.8 42h3.5" fill="none" stroke="#050504" stroke-width=".25"/>
<g fill="#050504">
<path d="M65.3 42l3.5-.6v1.2z"/>
<path d="M55.8 41.4l3.5 .6-3.5 .6z"/>
</g>
<path d="M65.3 40v7.1M93.3 40v7.1M68.8 42h21" fill="none" stroke="#050504" stroke-width=".25"/>
<g fill="#050504">
<path d="M65.3 42l3.5-.6v1.2z"/>
<path d="M89.8 41.4l3.5 .6-3.5 .6z"/>
</g>
<path d="M59.3 99.1v21.2M71.3 99.1v21.2M62.8 118.3h5" fill="none" stroke="#050504" stroke-width=".25"/>
<g fill="#050504">
<path d="M59.3 118.3l3.5-.6v1.2z"/>
<path d="M67.8 117.7l3.5 .6-3.5 .6z"/>
</g>
<path d="M87.3 99.1v21.2M99.3 99.1v21.2M90.8 118.3h5" fill="none" stroke="#050504" stroke-width=".25"/>
<g fill="#050504">
<path d="M87.3 118.3l3.5-.6v1.2z"/>
<path d="M95.8 117.7l3.5 .6-3.5 .6z"/>
</g>
<path d="M59.3 99.1v28.3M99.3 99.1v28.3M62.8 125.3h33" fill="none" stroke="#050504" stroke-width=".25"/>
<g fill="#050504">
<path d="M59.3 125.3l3.5-.5v1.1z"/>
<path d="M95.8 124.8l3.5 .5-3.5 .6z"/>
</g>
<path d="M101.3 69.1h7.1M106.3 72.6v13M101.3 89.1h7.1" fill="none" stroke="#050504" stroke-width=".25"/>
<g fill="#050504">
<path d="M106.3 69.1l.6 3.5h-1.1z"/>
<path d="M105.8 85.6h1.1l-.6 3.5z"/>
</g>
<path d="M101.3 49.1h21.2M120.5 52.6v53M101.3 109.1h21.2" fill="none" stroke="#050504" stroke-width=".25"/>
<g fill="#050504">
<path d="M120.5 49.1l.6 3.5h-1.2z"/>
<path d="M119.9 105.6h1.2l-.6 3.5z"/>
</g>
<path d="M50.2 61.1h7.1M52.2 64.6v29M50.2 97.1h7.1" fill="none" stroke="#050504" stroke-width=".25"/>
<g fill="#050504">
<path d="M52.2 61.1l.6 3.5h-1.2z"/>
<path d="M51.6 93.6h1.2l-.6 3.5z"/>
</g>
<path d="M36 54.6h27.3M38.1 58.1v41.9M36 103.5h27.3" fill="none" stroke="#050504" stroke-width=".25"/>
<g fill="#050504">
<path d="M38.1 54.6l.5 3.5h-1.1z"/>
<path d="M37.5 100h1.1l-.5 3.5z"/>
</g>
<path d="M148.4 10.5h138.4v19h-138.4zM148.4 16.8h138.4M183.4 16.8v12.7M218.3 16.8v12.7M253.3 16.8v12.7M148.4 23.1h138.4" fill="none" stroke="#050504" stroke-width=".25"/>
<path d="M86 51.6l.8 .8-2.7 2.2z" fill="#050504"/>
<path d="M111.1 33.1h-8.2l-16.5 18.9" fill="none" stroke="#050504" stroke-width=".25"/>
<path d="M101.5 51.1l.8 .8-3 1.9z" fill="#050504"/>
<path d="M122 40.7h-8.2l-11.9 10.8" fill="none" stroke="#050504" stroke-width=".25"/>
<path d="M99.3 65.6l2.6-2.4 .6 .9z" fill="#050504"/>
<path d="M139.3 44.7h-8.2l-28.9 19M156 128.2h130.8v25.3h-130.8zM156 134.5h130.8M174.8 128.2v25.3M204.4 128.2v25.3M240.9 128.2v25.3M156 147.1h130.8M156 140.8h130.8" fill="none" stroke="#050504" stroke-width=".25"/>
<g font-size="7" fill="#050504">
<text x="65.4" y="29.4">A-A (4:1)</text>
<text x="224.2" y="40.6">A</text>
<text x="224.2" y="122.6">A</text>
</g>
<g font-size="4.9" fill="#050504">
<text x="165.8" y="162">JS</text>
<text x="205.8" y="162">06/11/18</text>
<text x="226.8" y="162">RY</text>
<text x="266.8" y="162">06/11/18</text>
<text x="165.8" y="172">PRODUCTION</text>
<text x="226.8" y="172">RELEASED</text>
<text x="229.5" y="199.2">1</text>
<text x="236.8" y="199">06/11/18</text>
<text x="275.9" y="199.1">1/1</text>
</g>
<g font-size="4.2" fill="#050504">
<text x="106.2" y="32.3">(1)</text>
<text x="117.1" y="39.8">(2)</text>
<text x="134.4" y="43.8">(3)</text>
</g>
<g font-size="3.5" fill="#050504">
<text x="200.9" y="14.9">REVISION HISTORY</text>
<text x="162.1" y="21.2">REV</text>
<text x="187.3" y="21.2">DESCRIPTION</text>
<text x="225.3" y="21.2">DATE</text>
<text x="253.2" y="21.2">APPROVED</text>
<text x="165" y="27.2">1</text>
<text x="195.7" y="27.2">FIRST</text>
<text x="226.8" y="27.2">06/11/18</text>
<text x="267.5" y="27.2">RY</text>
<text x="59.7" y="40.5">1.5</text>
<text x="76.9" y="40.5">7.0</text>
<text x="193.6" y="43" transform="rotate(46 193.6 43)">Ø15.0</text>
<text x="180.9" y="77.4">Ø5.0</text>
<text x="50.6" y="82.8" transform="rotate(-90 50.6 82.8)">Ø9.0</text>
<text x="104.8" y="82.8" transform="rotate(-90 104.8 82.8)">Ø5.0</text>
<text x="118.9" y="83.8" transform="rotate(-90 118.9 83.8)">Ø15.0</text>
<text x="35.8" y="90" transform="rotate(-90 35.8 90)">Ø12.22 (PPD)</text>
<text x="194.1" y="109.3" transform="rotate(-45 194.1 109.3)">Ø9.0</text>
<text x="62.8" y="116.7">3.0</text>
<text x="90.9" y="116.7">3.0</text>
<text x="75.8" y="123.8">10.0</text>
<text x="164.4" y="132.2">2</text>
<text x="188.5" y="132.2">3</text>
<text x="214.8" y="132.2">BEARING</text>
<text x="258.2" y="132.2">M95ZZ</text>
<text x="164.4" y="138.5">2</text>
<text x="188.5" y="138.5">2</text>
<text x="215.6" y="138.5">FLANGE</text>
<text x="259.1" y="138.5">A6061</text>
<text x="164.5" y="144.9">1</text>
<text x="188.6" y="144.9">1</text>
<text x="215.8" y="144.8">PULLEY</text>
<text x="259.1" y="144.9">A6061</text>
<text x="162.2" y="151.2">Qty.</text>
<text x="183.2" y="151.5">Part No.</text>
<text x="212.2" y="151.6">Name of Part</text>
<text x="253.2" y="151.2">Material Type</text>
</g>
<g font-size="2.8" fill="#050504">
<text x="22.1" y="142">Copyright (C) E3D-Online Ltd (e3d-online.com)</text>
<text x="22.1" y="149.1">modify it under the terms of the General Public License as published</text>
<text x="22.2" y="145.6">These drawings are free hardware you can redistribute it and / or</text>
<text x="22.1" y="152.6">by the Free Software Foundation, either version 3 ofthe License, or</text>
<text x="22.1" y="156.2">(at your option) any later version.</text>
<text x="22.2" y="163.2">THIRD ANGLE PROJECTION</text>
<text x="22.3" y="166.7">ALL DIMENSIONS IN MM</text>
<text x="22.2" y="170.3">SCALE: 4:1</text>
<text x="22.2" y="173.8">SURFACE FINISH: UNFINISHED</text>
<text x="22.2" y="180.8">TOLERANCES UNLESS OTHERWISE STATED:</text>
<text x="22.3" y="184.3">X</text>
<text x="41.9" y="184.3">±0.2</text>
<text x="22.3" y="187.9">X.X</text>
<text x="22.3" y="191.4">X.XX</text>
<text x="41" y="191.4">±0.05</text>
<text x="41.5" y="187.9">±0.1</text>
</g>
<g font-size="2.5" fill="#050504">
<text x="107.8" y="156.3">Dept.</text>
<text x="131.8" y="156.3">Technical reference</text>
<text x="165.8" y="156.3">Created by</text>
<text x="226.8" y="156.3">Approved by</text>
<text x="165.8" y="166.3">Document type</text>
<text x="226.8" y="166.3">Document status</text>
<text x="165.8" y="176.3">Title</text>
<text x="226.8" y="176.3">DWG No.</text>
<text x="226.8" y="193.3">Rev.</text>
<text x="236" y="193.3">Date of issue</text>
<text x="270.7" y="193.3">S</text>
<text x="271.9" y="193.3">heet</text>
</g>
</svg>
